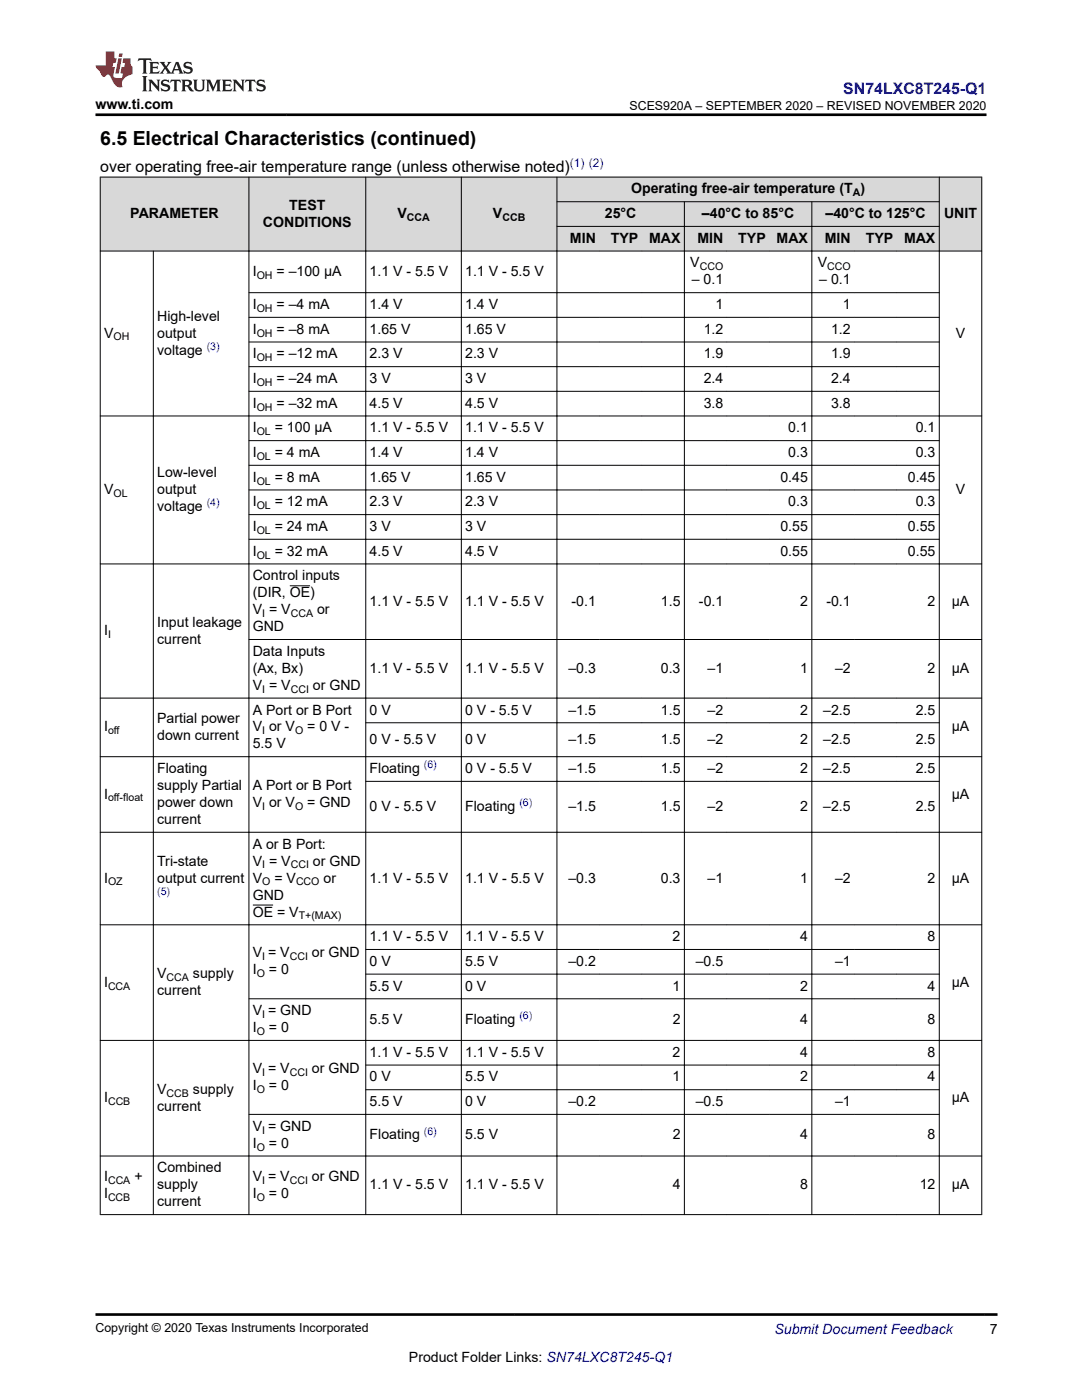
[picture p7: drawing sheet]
<svg xmlns="http://www.w3.org/2000/svg" width="216mm" height="279mm" viewBox="0 0 216 279" stroke-linecap="round" stroke-linejoin="round" font-family="sans-serif">
<g fill="#d8d8d8">
<path d="M20 35.3h175.9v5h-175.9z" fill-rule="evenodd"/>
<path d="M20 40.3h175.9v4.9h-175.9z" fill-rule="evenodd"/>
<path d="M20 45.2h175.9v4.9h-175.9z" fill-rule="evenodd"/>
<path d="M20.1 35.4h29.5v14.6h-29.5z" fill-rule="evenodd"/>
<path d="M49.7 35.4h23.2v14.6h-23.2z" fill-rule="evenodd"/>
<path d="M73 35.4h19v14.6h-19z" fill-rule="evenodd"/>
<path d="M92.1 35.4h19v14.6h-19z" fill-rule="evenodd"/>
<path d="M111.2 35.4h76.2v4.8h-76.2z" fill-rule="evenodd"/>
<path d="M187.5 35.4h8.3v14.6h-8.3z" fill-rule="evenodd"/>
<path d="M111.2 40.3h25.3v4.8h-25.3z" fill-rule="evenodd"/>
<path d="M136.6 40.3h25.3v4.8h-25.3z" fill-rule="evenodd"/>
<path d="M162.1 40.3h25.3v4.8h-25.3z" fill-rule="evenodd"/>
<path d="M111.2 45.2h8.4v4.8h-8.4z" fill-rule="evenodd"/>
<path d="M119.6 45.2h8.5v4.8h-8.5z" fill-rule="evenodd"/>
<path d="M128.1 45.2h8.4v4.8h-8.4z" fill-rule="evenodd"/>
<path d="M136.6 45.2h8.4v4.8h-8.4z" fill-rule="evenodd"/>
<path d="M145 45.2h8.5v4.8h-8.5z" fill-rule="evenodd"/>
<path d="M153.5 45.2h8.4v4.8h-8.4z" fill-rule="evenodd"/>
<path d="M162.1 45.2h8.4v4.8h-8.4z" fill-rule="evenodd"/>
<path d="M170.5 45.2h8.4v4.8h-8.4z" fill-rule="evenodd"/>
<path d="M178.9 45.2h8.5v4.8h-8.5z" fill-rule="evenodd"/>
</g>
<g fill="none" stroke="#000" stroke-width=".2">
<path d="M19.9 35.3h176.1M20 35.3v207.2M49.7 35.3v207.2M73 35.3v207.2M92.1 35.3v207.2M111.1 35.3v207.2M187.4 35.3v207.2M195.9 35.3v207.2M19.9 50.1h176.1M30.6 50v192.5M49.6 58.4h137.9M111.1 40.3h76.4"/>
<path d="M111.1 45.2h76.4M136.6 40.2v202.3M162 40.2v202.3M49.6 63.3h137.9M49.6 68.3h137.9M49.6 73.2h137.9M49.6 78.1h137.9M19.9 83h176.1M49.6 87.9h137.9M49.6 92.9h137.9M49.6 97.8h137.9M19.9 112.5h176.1"/>
<path d="M49.6 102.7h137.9M49.6 107.6h137.9M57.8 116.9h4.1M19.9 139.3h176.1M49.6 127.6h146.4M19.9 151h176.1M72.9 144.2h114.6M72.9 155.9h114.6M19.9 166.1h176.1M19.9 184.6h176.1M50.4 180.6h4.1M72.9 189.5h114.6"/>
<path d="M72.9 194.4h114.6M187.5 199.3h-137.9M19.9 207.6h176.1M72.9 212.6h114.6M72.9 217.5h114.6M19.9 230.7h176.1M187.5 222.4h-137.9M19.9 242.4h176.1"/>
</g>
<path d="M27.7 11.6l-.2 .6 .5-.2h.6v.1v2.2l-.2 .4h1l-.2-.4v-2.2v-.1h.5l.5 .2-.1-.6zM29.8 12.4l.2 .3v1.6l-.2 .4h1.9l.1-.6a1.08 1.08 0 0 1-1.3 .2v-.7h.6l.4 .2v-.7l-.4 .2h-.6v-.5l.2-.2a1 1 0 0 1 1 .3l-.1-.5zM31.8 12.4l1 1.1-1 1.2h.9l-.2-.2 .4-.8 .5 .8-.2 .2h1.6l-.2-.2 .1-.5h1l.1 .5-.1 .2h.9l-.2-.4-.8-1.9h-.5l-1 2.1-.8-1.1 .9-1h-.8l.2 .2-.5 .6-.3-.6 .1-.2zM35.2 12.8l.4 1h-.8zM36.8 12.5a.65 .65 0 0 0-.2 .7 .65 .65 0 0 0 .6 .5l.7 .1 .1 .3a.79 .79 0 0 1-.7 .4 .79 .79 0 0 1-.7-.5l.1 .7 .2-.1a.93 .93 0 0 0 1.1 0 .93 .93 0 0 0 .4-.9 1.46 1.46 0 0 0-1.2-.6l-.1-.3a1.09 1.09 0 0 1 1.2 .2l-.2-.6-.1 .1-.6-.2zM28.4 15.2l.2 .4v2.2l-.2 .4h1l-.2-.4v-2.2l.2-.4zM29.6 15.9l.2 .4v1.5l-.2 .4h.8l-.3-.4v-1.3l1.7 1.8v-2l.2-.4h-.8l.2 .2 .1 1.1-1.2-1.3zM32.3 16a.65 .65 0 0 0-.2 .8 .65 .65 0 0 0 .7 .4l.6 .2 .1 .2a.79 .79 0 0 1-.7 .4 .79 .79 0 0 1-.7-.5l.1 .7 .2-.1a.93 .93 0 0 0 1.1 .1 .93 .93 0 0 0 .4-1 1.46 1.46 0 0 0-1.2-.5l-.1-.4a1.09 1.09 0 0 1 1.2 .2l-.2-.6-.1 .1-.6-.1zM34.1 15.9l-.1 .6a.63 .63 0 0 1 .7-.3l.1 1.6-.3 .4h1l-.2-.4v-1.6a.66 .66 0 0 1 .8 .3l-.1-.6zM36.2 15.9l.2 .4v1.5l-.2 .4h.9l-.2-.2v-.7h.5l.1 .2a.79 .79 0 0 0 1.2 .6l-1-.9a.61 .61 0 0 0 .6-.6 .61 .61 0 0 0-.5-.7zM36.9 16.2h.2a.47 .47 0 0 1 .5 .1 .47 .47 0 0 1 .1 .5l-.2 .1-.6 .1zM38.5 15.9l.2 .2a2.27 2.27 0 0 0 .4 2 1.04 1.04 0 0 0 1.7-.7v-1.3l.2-.2h-.8l.2 .4v1.1a.6 .6 0 0 1-.6 .6 .6 .6 0 0 1-.6-.6v-1.1l.3-.4zM41.1 15.9l.2 .4v1.5l-.2 .4h.7l-.2-.4v-1.4l.9 1.9 .8-1.9v1.4l-.2 .4h1l-.3-.4v-1.5l.3-.4h-.8l-.7 1.5-.7-1.5zM44.3 15.9l.2 .4v1.5l-.2 .4h1.9l.1-.6a1.09 1.09 0 0 1-1.3 .2v-.7h.6l.4 .2v-.6l-.4 .2h-.6v-.6l.2-.1a1.01 1.01 0 0 1 1 .3l-.1-.6zM46.4 15.9l.3 .4v1.5l-.3 .4h.8l-.2-.4v-1.3l1.6 1.8v-2l.2-.4h-.7l.2 .2v1.1l-1.2-1.3zM49 15.9l-.1 .6a.63 .63 0 0 1 .8-.3v1.6l-.3 .4h1l-.2-.4v-1.6a.66 .66 0 0 1 .8 .3l-.1-.6zM51.4 16a.65 .65 0 0 0-.2 .8 .65 .65 0 0 0 .6 .4l.6 .2 .2 .2a.79 .79 0 0 1-.8 .4 .79 .79 0 0 1-.6-.5l.1 .7 .2-.1a.93 .93 0 0 0 1 .1 .93 .93 0 0 0 .5-1 1.46 1.46 0 0 0-1.3-.5l-.1-.4a1.09 1.09 0 0 1 1.3 .2l-.2-.6-.2 .1-.5-.1z" fill="#231f20"/>
<path d="M21.1 10.3v2.7h-2.1l.1 .4 .9 1a.95 .95 0 0 0 .9 .9 .59 .59 0 0 1 .6-.4 .59 .59 0 0 1 .5 .3l.4 .8a1.59 1.59 0 0 0 2.1 1.4 1.61 1.61 0 0 1 1-2.3l1-.3-.1-1.5a1.59 1.59 0 0 1-.4-1.7h-1.4l-.2 .9h.5l-.1 .9h-.5l-.2 .9v.3l.4 .1-.2 .9h-.6a.73 .73 0 0 1-1.1-.7l.3-1.5h-.5l.2-.9h.5l.2-.9h-.5v-1.3zM23.6 11.6l-.6 3.1h.7l.6-3.1zM23.8 10.7l-.1 .6h.7l.1-.6z" fill="#ed1c24"/>
<path d="M19 22.9h177.8M19 262.3h180" fill="none" stroke="#000" stroke-width=".53"/>
<text font-size="3.9" x="20" y="28.8">6.5 Electrical Characteristics (continued)</text>
<text font-size="3.2" fill="#00f" x="168.3" y="18.7">SN74LXC8T245-Q1</text>
<text font-size="3.2" x="20" y="34.3">over operating free-air temperature range (unless otherwise noted)</text>
<g font-size="2.8">
<text x="19" y="21.8">www.ti.com</text>
<text x="57.7" y="41.8">TEST</text>
<text x="125.9" y="38.6">Operating free-air temperature (T )</text>
<text x="26" y="43.5">PARAMETER</text>
<text x="52.5" y="45.2">CONDITIONS</text>
<text x="79.3" y="43.5">V</text>
<text x="98.4" y="43.5">V</text>
<text x="120.7" y="43.5">25°C</text>
<text x="140.1" y="43.5">–40°C to 85°C</text>
<text x="164.7" y="43.5">–40°C to 125°C</text>
<text x="188.4" y="43.5">UNIT</text>
<text x="113.7" y="48.5">MIN</text>
<text x="121.9" y="48.5">TYP</text>
<text x="129.5" y="48.5">MAX</text>
<text x="137.7" y="53.4">V</text>
<text x="139.2" y="48.5">MIN</text>
<text x="147.3" y="48.5">TYP</text>
<text x="155" y="48.5">MAX</text>
<text x="163.2" y="53.4">V</text>
<text x="164.6" y="48.5">MIN</text>
<text x="172.8" y="48.5">TYP</text>
<text x="180.4" y="48.5">MAX</text>
<text x="50.4" y="55.1">I</text>
<text x="55.2" y="55.1">= –100 µA</text>
<text x="73.7" y="55.1">1.1 V - 5.5 V</text>
<text x="92.8" y="55.1">1.1 V - 5.5 V</text>
<text x="138.1" y="56.8">– 0.1</text>
<text x="163.5" y="56.8">– 0.1</text>
<text x="31.4" y="64">High-level</text>
<text x="50.4" y="61.7">I</text>
<text x="55.2" y="61.7">= –4 mA</text>
<text x="73.7" y="61.7">1.4 V</text>
<text x="92.8" y="61.7">1.4 V</text>
<text x="142.8" y="61.7">1</text>
<text x="168.2" y="61.7">1</text>
<text x="20.8" y="67.4">V</text>
<text x="31.4" y="67.4">output</text>
<text x="31.4" y="70.8">voltage</text>
<text x="50.4" y="66.6">I</text>
<text x="50.4" y="71.5">I</text>
<text x="55.2" y="66.6">= –8 mA</text>
<text x="55.2" y="71.5">= –12 mA</text>
<text x="73.7" y="66.6">1.65 V</text>
<text x="73.7" y="71.5">2.3 V</text>
<text x="92.8" y="66.6">1.65 V</text>
<text x="92.8" y="71.5">2.3 V</text>
<text x="140.4" y="66.6">1.2</text>
<text x="140.4" y="71.5">1.9</text>
<text x="165.8" y="66.6">1.2</text>
<text x="165.8" y="71.5">1.9</text>
<text x="190.7" y="67.4">V</text>
<text x="50.4" y="76.4">I</text>
<text x="55.2" y="76.4">= –24 mA</text>
<text x="73.7" y="76.4">3 V</text>
<text x="92.8" y="76.4">3 V</text>
<text x="140.4" y="76.4">2.4</text>
<text x="165.8" y="76.4">2.4</text>
<text x="50.4" y="81.4">I</text>
<text x="55.2" y="81.4">= –32 mA</text>
<text x="73.7" y="81.4">4.5 V</text>
<text x="92.8" y="81.4">4.5 V</text>
<text x="140.4" y="81.4">3.8</text>
<text x="165.8" y="81.4">3.8</text>
<text x="50.4" y="86.3">I</text>
<text x="54.8" y="86.3">= 100 µA</text>
<text x="73.7" y="86.3">1.1 V - 5.5 V</text>
<text x="92.8" y="86.3">1.1 V - 5.5 V</text>
<text x="157.3" y="86.3">0.1</text>
<text x="182.7" y="86.3">0.1</text>
<text x="31.4" y="95.2">Low-level</text>
<text x="50.4" y="91.2">I</text>
<text x="54.8" y="91.2">= 4 mA</text>
<text x="73.7" y="91.2">1.4 V</text>
<text x="92.8" y="91.2">1.4 V</text>
<text x="157.3" y="91.2">0.3</text>
<text x="182.7" y="91.2">0.3</text>
<text x="20.8" y="98.6">V</text>
<text x="31.4" y="98.6">output</text>
<text x="31.4" y="102">voltage</text>
<text x="50.4" y="101.1">I</text>
<text x="50.4" y="96.1">I</text>
<text x="54.8" y="96.1">= 8 mA</text>
<text x="54.8" y="101.1">= 12 mA</text>
<text x="73.7" y="101.1">2.3 V</text>
<text x="73.7" y="96.1">1.65 V</text>
<text x="92.8" y="101.1">2.3 V</text>
<text x="92.8" y="96.1">1.65 V</text>
<text x="155.7" y="96.1">0.45</text>
<text x="157.3" y="101.1">0.3</text>
<text x="181.2" y="96.1">0.45</text>
<text x="182.7" y="101.1">0.3</text>
<text x="190.7" y="98.6">V</text>
<text x="50.4" y="106">I</text>
<text x="54.8" y="106">= 24 mA</text>
<text x="73.7" y="106">3 V</text>
<text x="92.8" y="106">3 V</text>
<text x="155.7" y="106">0.55</text>
<text x="181.2" y="106">0.55</text>
<text x="50.4" y="110.9">I</text>
<text x="54.8" y="110.9">= 32 mA</text>
<text x="73.7" y="110.9">4.5 V</text>
<text x="92.8" y="110.9">4.5 V</text>
<text x="155.7" y="110.9">0.55</text>
<text x="181.2" y="110.9">0.55</text>
<text x="50.4" y="115.8">Control inputs</text>
<text x="50.4" y="119.2">(DIR, OE)</text>
<text x="31.4" y="125.1">Input leakage</text>
<text x="50.4" y="122.6">V = V</text>
<text x="50.4" y="126">GND</text>
<text x="63.3" y="122.6">or</text>
<text x="73.7" y="120.9">1.1 V - 5.5 V</text>
<text x="92.8" y="120.9">1.1 V - 5.5 V</text>
<text x="114" y="120.9">-0.1</text>
<text x="131.9" y="120.9">1.5</text>
<text x="139.5" y="120.9">-0.1</text>
<text x="159.7" y="120.9">2</text>
<text x="164.9" y="120.9">-0.1</text>
<text x="185.1" y="120.9">2</text>
<text x="189.9" y="120.9">µA</text>
<text x="20.8" y="126.7">I</text>
<text x="31.4" y="128.4">current</text>
<text x="50.4" y="130.9">Data Inputs</text>
<text x="50.4" y="134.3">(Ax, Bx)</text>
<text x="50.4" y="137.7">V = V</text>
<text x="62.4" y="137.7">or GND</text>
<text x="73.7" y="134.3">1.1 V - 5.5 V</text>
<text x="92.8" y="134.3">1.1 V - 5.5 V</text>
<text x="113.4" y="134.3">–0.3</text>
<text x="131.9" y="134.3">0.3</text>
<text x="141.2" y="134.3">–1</text>
<text x="159.7" y="134.3">1</text>
<text x="166.6" y="134.3">–2</text>
<text x="185.1" y="134.3">2</text>
<text x="189.9" y="134.3">µA</text>
<text x="50.4" y="142.6">A Port or B Port</text>
<text x="73.7" y="142.6">0 V</text>
<text x="92.8" y="142.6">0 V - 5.5 V</text>
<text x="113.4" y="142.6">–1.5</text>
<text x="131.9" y="142.6">1.5</text>
<text x="141.2" y="142.6">–2</text>
<text x="159.7" y="142.6">2</text>
<text x="164.3" y="142.6">–2.5</text>
<text x="182.7" y="142.6">2.5</text>
<text x="20.8" y="146">I</text>
<text x="31.4" y="144.3">Partial power</text>
<text x="31.4" y="147.7">down current</text>
<text x="50.4" y="146">V or V</text>
<text x="50.4" y="149.4">5.5 V</text>
<text x="61.3" y="146">= 0 V -</text>
<text x="73.7" y="148.4">0 V - 5.5 V</text>
<text x="92.8" y="148.4">0 V</text>
<text x="113.4" y="148.4">–1.5</text>
<text x="131.9" y="148.4">1.5</text>
<text x="141.2" y="148.4">–2</text>
<text x="159.7" y="148.4">2</text>
<text x="164.3" y="148.4">–2.5</text>
<text x="182.7" y="148.4">2.5</text>
<text x="189.9" y="146">µA</text>
<text x="31.4" y="154.3">Floating</text>
<text x="73.7" y="154.3">Floating</text>
<text x="92.8" y="154.3">0 V - 5.5 V</text>
<text x="113.4" y="154.3">–1.5</text>
<text x="131.9" y="154.3">1.5</text>
<text x="141.2" y="154.3">–2</text>
<text x="159.7" y="154.3">2</text>
<text x="164.3" y="154.3">–2.5</text>
<text x="182.7" y="154.3">2.5</text>
<text x="20.8" y="159.4">I</text>
<text x="31.4" y="157.7">supply Partial</text>
<text x="31.4" y="161.1">power down</text>
<text x="50.4" y="157.7">A Port or B Port</text>
<text x="50.4" y="161.1">V or V</text>
<text x="61.3" y="161.1">= GND</text>
<text x="73.7" y="161.8">0 V - 5.5 V</text>
<text x="92.8" y="161.8">Floating</text>
<text x="113.4" y="161.8">–1.5</text>
<text x="131.9" y="161.8">1.5</text>
<text x="141.2" y="161.8">–2</text>
<text x="159.7" y="161.8">2</text>
<text x="164.3" y="161.8">–2.5</text>
<text x="182.7" y="161.8">2.5</text>
<text x="189.9" y="159.4">µA</text>
<text x="31.4" y="164.4">current</text>
<text x="31.4" y="172.8">Tri-state</text>
<text x="50.4" y="169.4">A or B Port:</text>
<text x="50.4" y="172.8">V = V</text>
<text x="62.4" y="172.8">or GND</text>
<text x="20.8" y="176.1">I</text>
<text x="31.4" y="176.1">output current</text>
<text x="50.4" y="176.1">V</text>
<text x="50.4" y="179.5">GND</text>
<text x="54.7" y="176.1">= V</text>
<text x="64.6" y="176.1">or</text>
<text x="73.7" y="176.1">1.1 V - 5.5 V</text>
<text x="92.8" y="176.1">1.1 V - 5.5 V</text>
<text x="113.4" y="176.1">–0.3</text>
<text x="131.9" y="176.1">0.3</text>
<text x="141.2" y="176.1">–1</text>
<text x="159.7" y="176.1">1</text>
<text x="166.6" y="176.1">–2</text>
<text x="185.1" y="176.1">2</text>
<text x="189.9" y="176.1">µA</text>
<text x="50.4" y="182.9">OE = V</text>
<text x="50.4" y="191.1">V = V</text>
<text x="62.2" y="191.1">or GND</text>
<text x="73.7" y="187.8">1.1 V - 5.5 V</text>
<text x="92.8" y="187.8">1.1 V - 5.5 V</text>
<text x="134.2" y="187.8">2</text>
<text x="159.7" y="187.8">4</text>
<text x="185.1" y="187.8">8</text>
<text x="20.8" y="196.9">I</text>
<text x="31.4" y="195.2">V</text>
<text x="38.5" y="195.2">supply</text>
<text x="50.4" y="194.5">I</text>
<text x="53.7" y="194.5">= 0</text>
<text x="73.7" y="192.8">0 V</text>
<text x="73.7" y="197.7">5.5 V</text>
<text x="92.8" y="192.8">5.5 V</text>
<text x="92.8" y="197.7">0 V</text>
<text x="113.4" y="192.8">–0.2</text>
<text x="134.2" y="197.7">1</text>
<text x="138.8" y="192.8">–0.5</text>
<text x="159.7" y="197.7">2</text>
<text x="166.6" y="192.8">–1</text>
<text x="185.1" y="197.7">4</text>
<text x="189.9" y="196.9">µA</text>
<text x="31.4" y="198.6">current</text>
<text x="50.4" y="202.6">V = GND</text>
<text x="50.4" y="206">I</text>
<text x="53.7" y="206">= 0</text>
<text x="73.7" y="204.3">5.5 V</text>
<text x="92.8" y="204.3">Floating</text>
<text x="134.2" y="204.3">2</text>
<text x="159.7" y="204.3">4</text>
<text x="185.1" y="204.3">8</text>
<text x="50.4" y="214.1">V = V</text>
<text x="62.2" y="214.1">or GND</text>
<text x="73.7" y="210.9">1.1 V - 5.5 V</text>
<text x="73.7" y="215.8">0 V</text>
<text x="92.8" y="210.9">1.1 V - 5.5 V</text>
<text x="92.8" y="215.8">5.5 V</text>
<text x="134.2" y="210.9">2</text>
<text x="134.2" y="215.8">1</text>
<text x="159.7" y="210.9">4</text>
<text x="159.7" y="215.8">2</text>
<text x="185.1" y="210.9">8</text>
<text x="185.1" y="215.8">4</text>
<text x="20.8" y="220">I</text>
<text x="31.4" y="221.7">current</text>
<text x="31.4" y="218.3">V</text>
<text x="38.5" y="218.3">supply</text>
<text x="50.4" y="217.5">I</text>
<text x="53.7" y="217.5">= 0</text>
<text x="73.7" y="220.8">5.5 V</text>
<text x="92.8" y="220.8">0 V</text>
<text x="113.4" y="220.8">–0.2</text>
<text x="138.8" y="220.8">–0.5</text>
<text x="166.6" y="220.8">–1</text>
<text x="189.9" y="220">µA</text>
<text x="50.4" y="225.7">V = GND</text>
<text x="73.7" y="227.4">Floating</text>
<text x="92.8" y="227.4">5.5 V</text>
<text x="134.2" y="227.4">2</text>
<text x="159.7" y="227.4">4</text>
<text x="185.1" y="227.4">8</text>
<text x="31.4" y="234">Combined</text>
<text x="50.4" y="229.1">I</text>
<text x="53.7" y="229.1">= 0</text>
<text x="20.8" y="235.7">I</text>
<text x="20.8" y="239.1">I</text>
<text x="26.8" y="235.7">+</text>
<text x="31.4" y="237.4">supply</text>
<text x="50.4" y="235.7">V = V</text>
<text x="50.4" y="239.1">I</text>
<text x="53.7" y="239.1">= 0</text>
<text x="62.2" y="235.7">or GND</text>
<text x="73.7" y="237.4">1.1 V - 5.5 V</text>
<text x="92.8" y="237.4">1.1 V - 5.5 V</text>
<text x="134.2" y="237.4">4</text>
<text x="159.7" y="237.4">8</text>
<text x="183.5" y="237.4">12</text>
<text x="189.9" y="237.4">µA</text>
<text x="31.4" y="240.8">current</text>
<text x="197.5" y="266.1">7</text>
<text x="81.6" y="271.7">Product Folder Links: SN74LXC8T245-Q1</text>
</g>
<text font-size="2.8" fill="#00f" x="154.5" y="266.2">Submit Document Feedback</text>
<g font-size="2.5">
<text x="125.6" y="21.9">SCES920A – SEPTEMBER 2020 – REVISED NOVEMBER 2020</text>
<text x="19" y="265.9">Copyright © 2020 Texas Instruments Incorporated</text>
</g>
<text font-size="2.4" fill="#00f" x="113.7" y="33.2">(1) (2)</text>
<g font-size="2.1">
<text x="170.2" y="39.2">A</text>
<text x="81.2" y="44.1">CCA</text>
<text x="100.2" y="44.1">CCB</text>
<text x="139.6" y="53.9">CCO</text>
<text x="165.1" y="53.9">CCO</text>
<text x="51.2" y="55.6">OH</text>
<text x="51.2" y="62.2">OH</text>
<text x="22.7" y="67.9">OH</text>
<text x="51.2" y="67.2">OH</text>
<text x="51.2" y="72.1">OH</text>
<text x="51.2" y="77">OH</text>
<text x="51.2" y="81.9">OH</text>
<text x="51.2" y="86.9">OL</text>
<text x="51.2" y="91.8">OL</text>
<text x="22.6" y="99.2">OL</text>
<text x="51.2" y="96.7">OL</text>
<text x="51.2" y="101.6">OL</text>
<text x="51.2" y="106.5">OL</text>
<text x="51.2" y="111.5">OL</text>
<text x="52.3" y="123.2">I</text>
<text x="58" y="123.2">CCA</text>
<text x="21.6" y="127.3">I</text>
<text x="52.3" y="138.2">I</text>
<text x="58" y="138.2">CCI</text>
<text x="21.6" y="146.5">off</text>
<text x="52.3" y="146.5">I</text>
<text x="58.9" y="146.5">O</text>
<text x="21.6" y="159.9">off-float</text>
<text x="52.3" y="161.6">I</text>
<text x="58.9" y="161.6">O</text>
<text x="52.3" y="173.3">I</text>
<text x="58" y="173.3">CCI</text>
<text x="21.6" y="176.7">OZ</text>
<text x="52.3" y="176.7">O</text>
<text x="59.1" y="176.7">CCO</text>
<text x="59.6" y="183.5">T+(MAX)</text>
<text x="52.3" y="191.6">I</text>
<text x="57.8" y="191.6">CCI</text>
<text x="21.6" y="197.5">CCA</text>
<text x="33.2" y="195.8">CCA</text>
<text x="51.2" y="195">O</text>
<text x="52.3" y="203.2">I</text>
<text x="51.2" y="206.6">O</text>
<text x="52.3" y="214.7">I</text>
<text x="57.8" y="214.7">CCI</text>
<text x="21.6" y="220.5">CCB</text>
<text x="33.2" y="218.9">CCB</text>
<text x="51.2" y="218.1">O</text>
<text x="52.3" y="226.2">I</text>
<text x="51.2" y="229.6">O</text>
<text x="21.6" y="239.6">CCB</text>
<text x="21.6" y="236.2">CCA</text>
<text x="51.2" y="239.6">O</text>
<text x="52.3" y="236.2">I</text>
<text x="57.8" y="236.2">CCI</text>
</g>
<g font-size="2.1" fill="#00f">
<text x="41.2" y="69.8">(3)</text>
<text x="41.2" y="101">(4)</text>
<text x="84.6" y="153.3">(6)</text>
<text x="103.6" y="160.9">(6)</text>
<text x="31.4" y="178.6">(5)</text>
<text x="103.6" y="203.4">(6)</text>
<text x="84.6" y="226.4">(6)</text>
</g>
</svg>
